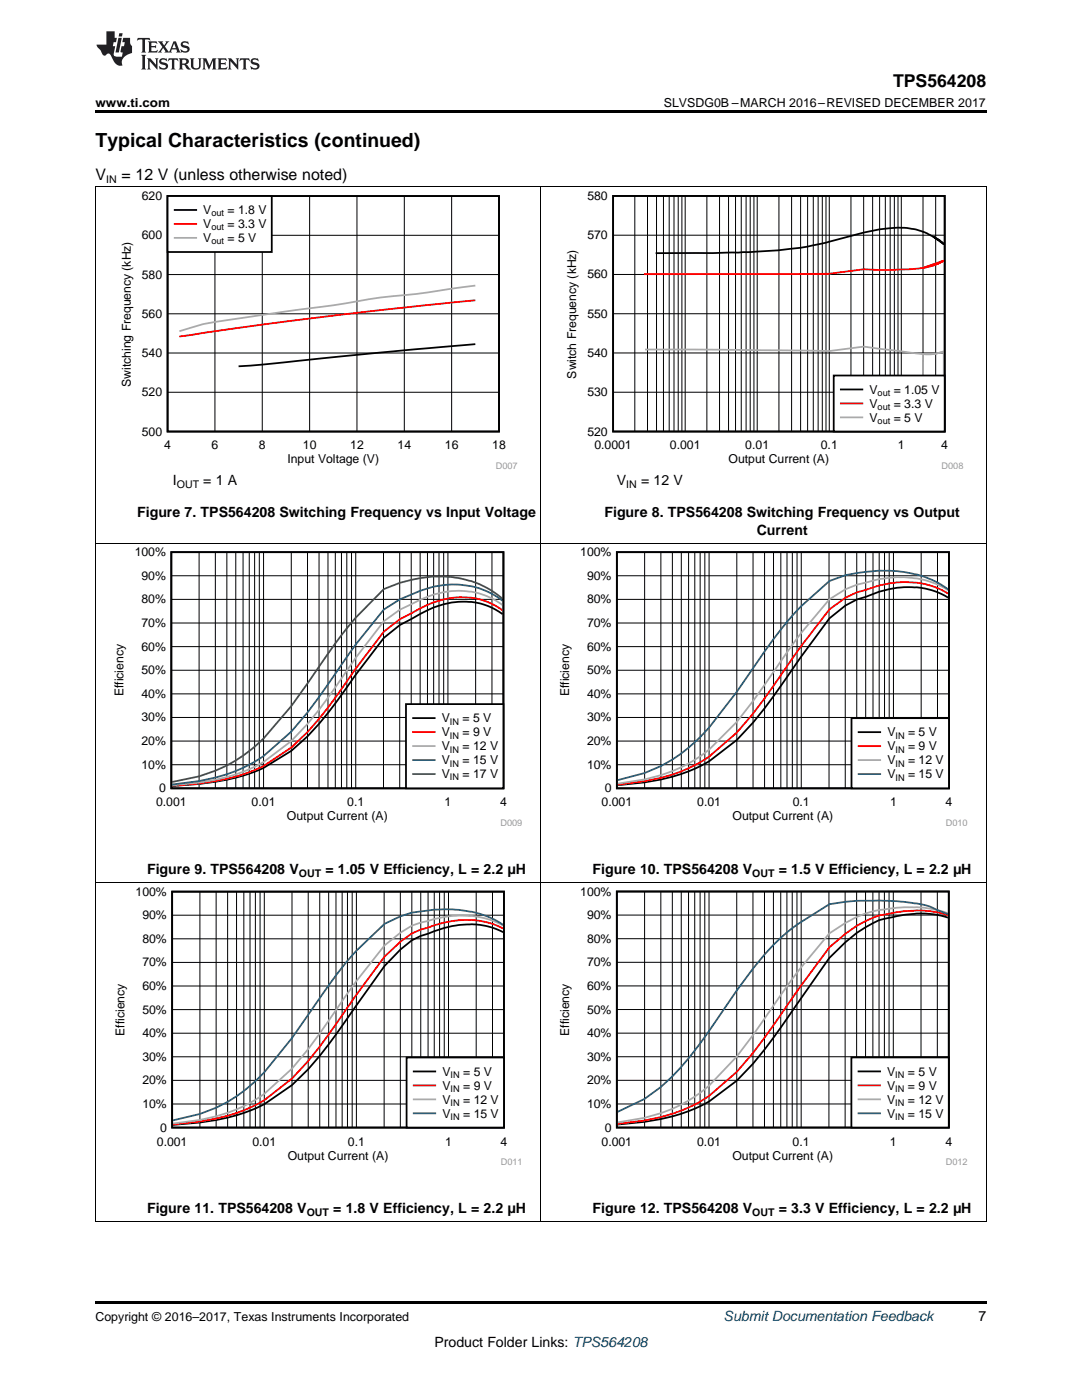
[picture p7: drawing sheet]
<svg xmlns="http://www.w3.org/2000/svg" width="216mm" height="279mm" viewBox="0 0 216 279" stroke-linecap="round" stroke-linejoin="round" font-family="sans-serif">
<path d="M19 243.8l.2 .1zM196.7 243.8l.1 .1zM19 259.7h177.8v.5h-177.8z" fill="#000"/>
<path d="M19.1 176.2v67.7M107.9 176.2v67.7M196.8 176.2v67.7M19 243.8h177.8" fill="none" stroke="#000" stroke-width=".2"/>
<path d="M23 177h80.9v55.5h-80.9z" fill-rule="evenodd" fill="#fff"/>
<path d="M34.4 177.9h66.2v47.1h-66.2zM100.4 186a14.9 14.9 0 0 0-10.9-1l-5.5 1.8-1.8 .8-2.3 1.9-3.2 3.3-8.4 11.9a74.1 74.1 0 0 1-10 11.9l-5.6 3.8a35.5 35.5 0 0 1-12.8 3.6l-5.4 .5" fill="none" stroke="#000" stroke-width=".36"/>
<g fill="none" stroke="#000" stroke-width=".2">
<path d="M39.9 177.9v47.1M43.1 177.9v47.1M45.4 177.9v47.1M47.2 177.9v47.1M48.7 177.9v47.1M49.9 177.9v47.1M51 177.9v47.1M51.9 177.9v47.1M52.7 177.9v47.1M58.3 177.9v47.1M61.5 177.9v47.1M63.8 177.9v47.1"/>
<path d="M65.6 177.9v47.1M67 177.9v47.1M68.3 177.9v47.1M69.3 177.9v47.1M70.3 177.9v47.1M71.1 177.9v47.1M76.7 177.9v47.1M79.9 177.9v47.1M82.2 177.9v47.1M84 177.9v47.1M85.4 177.9v47.1M86.6 177.9v47.1"/>
<path d="M87.7 177.9v47.1M88.6 177.9v47.1M89.5 177.9v47.1M95 177.9v47.1M98.3 177.9v47.1M34.4 196.8h66.2M34.4 192.1h66.2M34.4 187.4h66.2M34.4 182.6h66.2M34.4 215.6h66.2M34.4 210.9h66.2M34.4 206.2h66.2"/>
<path d="M34.4 201.5h66.2M34.4 220.3h66.2"/>
</g>
<path d="M100.4 185.3a16.7 16.7 0 0 0-12.7-.9l-3.7 1.1-1.8 .8-2.3 1.6-3.2 3-5.6 7.6-4.1 5.9a79.3 79.3 0 0 1-8.7 10.8l-5.6 4.4a32.6 32.6 0 0 1-12.8 4.2l-5.4 .6" fill="none" stroke="#f00" stroke-width=".36"/>
<path d="M100.4 184.7a17.7 17.7 0 0 0-12.7-1.5l-3.7 .9-1.8 .6-2.3 1.4-3.2 2.6-5.6 7.1-4.1 5.8a120.7 120.7 0 0 1-8.7 11.7l-5.6 5a29.8 29.8 0 0 1-12.8 5.2l-5.4 .7" fill="none" stroke="#aaa" stroke-width=".36"/>
<path d="M100.4 184.6a19.8 19.8 0 0 0-12.7-3.1l-2.3 .2a17.4 17.4 0 0 0-8.7 2.7l-6.4 6.3-3.3 4-3.2 4.5a116.4 116.4 0 0 1-11.9 15.7 29.7 29.7 0 0 1-17.4 8.7" fill="none" stroke="#295c75" stroke-width=".36"/>
<path d="M81.1 211h19.5v14h-19.5z" fill-rule="evenodd" fill="#fff"/>
<path d="M81.1 211h19.5v14h-19.5zM82.6 213.8h4.2" fill="none" stroke="#000" stroke-width=".36"/>
<path d="M82.6 216.6h4.2" fill="none" stroke="#f00" stroke-width=".36"/>
<path d="M82.6 219.4h4.2" fill="none" stroke="#aaa" stroke-width=".36"/>
<path d="M82.6 222.2h4.2" fill="none" stroke="#295c75" stroke-width=".36"/>
<path d="M111.8 177h81.2v55.5h-81.2z" fill-rule="evenodd" fill="#fff"/>
<path d="M123.1 177.9h66.2v47.1h-66.2zM189.1 183.1a20.3 20.3 0 0 0-11.7 .1 10.1 10.1 0 0 0-4.7 1.9l-1.8 1.1-2.2 1.9-3.2 3.1-9.7 13.9a73.6 73.6 0 0 1-8.8 10.6l-5.5 4.1a33.6 33.6 0 0 1-12.9 4.1l-5.3 .5" fill="none" stroke="#000" stroke-width=".36"/>
<g fill="none" stroke="#000" stroke-width=".2">
<path d="M128.6 177.9v47.1M131.9 177.9v47.1M134.2 177.9v47.1M135.9 177.9v47.1M137.4 177.9v47.1M138.6 177.9v47.1M139.7 177.9v47.1M140.6 177.9v47.1M141.5 177.9v47.1M147 177.9v47.1M150.2 177.9v47.1M152.5 177.9v47.1"/>
<path d="M154.3 177.9v47.1M155.8 177.9v47.1M157 177.9v47.1M158.1 177.9v47.1M159 177.9v47.1M159.9 177.9v47.1M165.4 177.9v47.1M168.6 177.9v47.1M170.9 177.9v47.1M172.7 177.9v47.1M174.2 177.9v47.1M175.4 177.9v47.1"/>
<path d="M176.5 177.9v47.1M177.4 177.9v47.1M178.2 177.9v47.1M183.8 177.9v47.1M187 177.9v47.1M123.1 196.8h66.2M123.1 192.1h66.2M123.1 187.3h66.2M123.1 182.6h66.2M123.1 215.6h66.2M123.1 210.9h66.2M123.1 206.2h66.2"/>
<path d="M123.1 201.5h66.2M123.1 220.3h66.2"/>
</g>
<path d="M189.1 182.7l-.4-.2a22.5 22.5 0 0 0-12.3 0 17.3 17.3 0 0 0-7.7 3.9l-3.2 2.7-5.6 7.6-4.1 5.8a105.8 105.8 0 0 1-8.8 11.4l-5.5 4.8a30.7 30.7 0 0 1-12.9 4.9l-5.3 .7" fill="none" stroke="#f00" stroke-width=".36"/>
<path d="M189.1 182.3l-.9-.4a23.6 23.6 0 0 0-11.8-.4 17.3 17.3 0 0 0-7.7 2.7l-3.2 2.1-6.5 7.8-6.5 9.2a62.3 62.3 0 0 1-12.8 14.8 28.9 28.9 0 0 1-11.1 5l-5.3 .9" fill="none" stroke="#aaa" stroke-width=".36"/>
<path d="M189.1 182.5l-.9-.4a20.1 20.1 0 0 0-5.3-1.8l-3.9-.4a59.6 59.6 0 0 0-13.5 .6l-7.4 4.7a40.4 40.4 0 0 0-7.9 8.1l-3.2 4.4-5.5 8.1-2.9 3.9a41.8 41.8 0 0 1-10 9.6l-5.3 2.6" fill="none" stroke="#295c75" stroke-width=".36"/>
<path d="M169.9 211h19.4v14h-19.4z" fill-rule="evenodd" fill="#fff"/>
<path d="M169.9 211h19.4v14h-19.4zM171.3 213.8h4.3" fill="none" stroke="#000" stroke-width=".36"/>
<path d="M171.3 216.6h4.3" fill="none" stroke="#f00" stroke-width=".36"/>
<path d="M171.3 219.4h4.3" fill="none" stroke="#aaa" stroke-width=".36"/>
<path d="M171.3 222.2h4.3" fill="none" stroke="#295c75" stroke-width=".36"/>
<path d="M19.1 108.4v67.8M107.9 108.4v67.8M196.8 108.4v67.8M19 176.1h177.8" fill="none" stroke="#000" stroke-width=".2"/>
<path d="M22.9 109.3h81.2v55.5h-81.2z" fill-rule="evenodd" fill="#fff"/>
<path d="M34.2 110.2h66.3v47.1h-66.3zM100.3 122.5a13.5 13.5 0 0 0-12.7-1.6 25.8 25.8 0 0 0-5.5 2.6l-2.3 1.2-3.2 2.6-5.6 7.4-2.9 4a59.5 59.5 0 0 1-10 11.2l-5.5 3.4a38.2 38.2 0 0 1-12.9 3.2l-5.3 .4" fill="none" stroke="#000" stroke-width=".36"/>
<g fill="none" stroke="#000" stroke-width=".2">
<path d="M34.2 119.6h66.3M34.2 114.9h66.3M39.7 110.2v47.1M43 110.2v47.1M45.3 110.2v47.1M47 110.2v47.1M48.5 110.2v47.1M49.7 110.2v47.1M50.8 110.2v47.1M51.7 110.2v47.1M52.6 110.2v47.1M58.1 110.2v47.1"/>
<path d="M61.4 110.2v47.1M63.7 110.2v47.1M65.4 110.2v47.1M66.9 110.2v47.1M68.1 110.2v47.1M69.2 110.2v47.1M70.1 110.2v47.1M71 110.2v47.1M76.5 110.2v47.1M79.8 110.2v47.1M82.1 110.2v47.1M83.8 110.2v47.1"/>
<path d="M85.3 110.2v47.1M86.5 110.2v47.1M87.6 110.2v47.1M88.5 110.2v47.1M89.4 110.2v47.1M94.9 110.2v47.1M98.2 110.2v47.1M34.2 138.5h66.3M34.2 133.8h66.3M34.2 129h66.3M34.2 124.3h66.3M34.2 152.6h66.3"/>
<path d="M34.2 147.9h66.3M34.2 143.2h66.3"/>
</g>
<path d="M100.3 121.8a13.9 13.9 0 0 0-12.7-1.9 34.1 34.1 0 0 0-11 6.1l-5.6 7.4-2.9 4.1a67.1 67.1 0 0 1-10 11.7l-5.5 3.7a36.8 36.8 0 0 1-12.9 3.5l-5.3 .4" fill="none" stroke="#f00" stroke-width=".36"/>
<path d="M100.3 120.8a15 15 0 0 0-13.8-2.1l-2.7 1-4 2-3.2 2.3-5.6 7.3-4.1 5.9a72.5 72.5 0 0 1-8.8 10.7l-5.5 4.2a33.1 33.1 0 0 1-12.9 4.1l-5.3 .5" fill="none" stroke="#aaa" stroke-width=".36"/>
<path d="M100.3 119.9a16.1 16.1 0 0 0-13.8-2.8 31.9 31.9 0 0 0-9.9 4.5l-5.6 7-4.1 5.9a109.7 109.7 0 0 1-8.8 11.5l-5.5 4.9a30.6 30.6 0 0 1-12.9 5l-5.3 .7" fill="none" stroke="#295c75" stroke-width=".36"/>
<path d="M100.3 119.5a18.8 18.8 0 0 0-13.8-4.5 29.7 29.7 0 0 0-9.9 2.6l-6.5 6.6-3.2 4.2-3.2 4.6a89.4 89.4 0 0 1-12 15.2 29.9 29.9 0 0 1-17.3 7.9" fill="none" stroke="#286b49" stroke-width=".36"/>
<path d="M81 140.5h19.5v16.8h-19.5z" fill-rule="evenodd" fill="#fff"/>
<path d="M81 140.5h19.5v16.8h-19.5zM82.4 143.3h4.3" fill="none" stroke="#000" stroke-width=".36"/>
<path d="M82.4 146.1h4.3" fill="none" stroke="#f00" stroke-width=".36"/>
<path d="M82.4 148.9h4.3" fill="none" stroke="#aaa" stroke-width=".36"/>
<path d="M82.4 151.7h4.3" fill="none" stroke="#295c75" stroke-width=".36"/>
<path d="M82.4 154.5h4.3" fill="none" stroke="#286b49" stroke-width=".36"/>
<path d="M111.8 109.3h81.2v55.5h-81.2z" fill-rule="evenodd" fill="#fff"/>
<path d="M123.1 110.2h66.3v47.1h-66.3zM189.2 119.3a15.7 15.7 0 0 0-12.7-1.5l-5.5 1.8-2.3 1.2-3.2 2.6-5.6 7.6-4.1 5.9a76.3 76.3 0 0 1-8.8 10.8l-5.5 4.2a32.7 32.7 0 0 1-12.9 4.2l-5.3 .6" fill="none" stroke="#000" stroke-width=".36"/>
<g fill="none" stroke="#000" stroke-width=".2">
<path d="M123.1 119.6h66.3M123.1 114.9h66.3M128.6 110.2v47.1M131.9 110.2v47.1M134.2 110.2v47.1M135.9 110.2v47.1M137.4 110.2v47.1M138.6 110.2v47.1M139.7 110.2v47.1M140.6 110.2v47.1M141.5 110.2v47.1M147 110.2v47.1"/>
<path d="M150.3 110.2v47.1M152.6 110.2v47.1M154.3 110.2v47.1M155.8 110.2v47.1M157 110.2v47.1M158.1 110.2v47.1M159 110.2v47.1M159.9 110.2v47.1M165.4 110.2v47.1M168.7 110.2v47.1M171 110.2v47.1M172.7 110.2v47.1"/>
<path d="M174.2 110.2v47.1M175.4 110.2v47.1M176.5 110.2v47.1M177.4 110.2v47.1M178.3 110.2v47.1M183.8 110.2v47.1M187.1 110.2v47.1M123.1 138.5h66.3M123.1 133.8h66.3M123.1 129h66.3M123.1 124.3h66.3M123.1 152.6h66.3"/>
<path d="M123.1 147.9h66.3M123.1 143.2h66.3"/>
</g>
<path d="M189.2 118.5a16.6 16.6 0 0 0-12.7-1.9l-5.5 1.6-2.3 1.1-3.2 2.3-5.6 7.3-4.1 5.9a102.7 102.7 0 0 1-8.8 11.4l-5.5 4.8a30.7 30.7 0 0 1-12.9 4.9l-5.3 .7" fill="none" stroke="#f00" stroke-width=".36"/>
<path d="M189.2 117.8h-.1a17.8 17.8 0 0 0-12.6-2.3l-2.3 .4a19.3 19.3 0 0 0-8.7 3.7l-5.6 6.7-4.1 5.7a177.9 177.9 0 0 1-8.8 12.1l-5.5 5.5a29.1 29.1 0 0 1-12.9 6l-5.3 .8" fill="none" stroke="#aaa" stroke-width=".36"/>
<path d="M189.2 117.6a20.1 20.1 0 0 0-12.7-3.7l-2.3 .1a26.2 26.2 0 0 0-8.7 1.9l-5.6 5.1-2.9 3.1a108.1 108.1 0 0 0-6.7 9.3l-3.3 4.7-5.5 7.1a31.1 31.1 0 0 1-18.2 10.5" fill="none" stroke="#295c75" stroke-width=".36"/>
<path d="M169.9 143.3h19.5v14h-19.5z" fill-rule="evenodd" fill="#fff"/>
<path d="M169.9 143.3h19.5v14h-19.5zM171.3 146.1h4.3" fill="none" stroke="#000" stroke-width=".36"/>
<path d="M171.3 148.9h4.3" fill="none" stroke="#f00" stroke-width=".36"/>
<path d="M171.3 151.7h4.3" fill="none" stroke="#aaa" stroke-width=".36"/>
<path d="M171.3 154.5h4.3" fill="none" stroke="#295c75" stroke-width=".36"/>
<path d="M19.1 37.3v71.2M107.9 37.3v71.2M196.8 37.3v71.2M19 108.4h177.8" fill="none" stroke="#000" stroke-width=".2"/>
<path d="M23.7 38.2h79.6v55.4h-79.6z" fill-rule="evenodd" fill="#fff"/>
<path d="M33.4 39.1h66.2v47h-66.2zM94.8 68.7l-18.8 1.7-23.7 2.4-4.7 .3" fill="none" stroke="#000" stroke-width=".35"/>
<path d="M42.9 39.1v47M52.3 39.1v47M61.8 39.1v47M71.2 39.1v47M80.7 39.1v47M90.1 39.1v47M33.4 54.8h66.2M33.4 47h66.2M33.4 78.3h66.2M33.4 70.5h66.2M33.4 62.6h66.2" fill="none" stroke="#000" stroke-width=".2"/>
<path d="M94.8 59.9a1080.6 1080.6 0 0 0-59 7.3" fill="none" stroke="#f00" stroke-width=".35"/>
<path d="M94.8 57l-14.1 1.9a131.1 131.1 0 0 0-14.2 2l-18.9 2.7a56.4 56.4 0 0 0-11.8 2.5" fill="none" stroke="#aaa" stroke-width=".35"/>
<path d="M33.4 39.1h20.8v11.2h-20.8z" fill-rule="evenodd" fill="#fff"/>
<path d="M33.4 39.1h20.8v11.2h-20.8zM34.9 41.9h4.2" fill="none" stroke="#000" stroke-width=".35"/>
<path d="M34.9 44.7h4.2" fill="none" stroke="#f00" stroke-width=".35"/>
<path d="M34.9 47.5h4.2" fill="none" stroke="#aaa" stroke-width=".35"/>
<path d="M112.6 38.2h79.6v55.4h-79.6z" fill-rule="evenodd" fill="#fff"/>
<path d="M122.3 39.1h66.2v47h-66.2zM188.3 48.7l-2.1-1.4 1.3 .7 .8 .7a13.7 13.7 0 0 0-9.1-3.3l-1.6 .1a67.9 67.9 0 0 0-12.8 2.9l-5.1 1.1-4.5 .5-5.2 .3-7.8 .2h-11.4" fill="none" stroke="#000" stroke-width=".35"/>
<g fill="none" stroke="#000" stroke-width=".2">
<path d="M126.7 39.1v47M129.2 39.1v47M131 39.1v47M132.4 39.1v47M133.5 39.1v47M134.5 39.1v47M135.3 39.1v47M136.1 39.1v47M136.7 39.1v47M141 39.1v47M143.6 39.1v47M145.4 39.1v47"/>
<path d="M146.8 39.1v47M147.9 39.1v47M148.9 39.1v47M149.7 39.1v47M150.4 39.1v47M151.1 39.1v47M155.4 39.1v47M158 39.1v47M159.8 39.1v47M161.2 39.1v47M162.3 39.1v47M163.2 39.1v47"/>
<path d="M164.1 39.1v47M164.8 39.1v47M165.5 39.1v47M169.8 39.1v47M172.3 39.1v47M174.1 39.1v47M175.5 39.1v47M176.7 39.1v47M177.6 39.1v47M178.5 39.1v47M179.2 39.1v47M179.8 39.1v47"/>
<path d="M184.2 39.1v47M186.7 39.1v47M122.3 54.8h66.2M122.3 46.9h66.2M122.3 78.3h66.2M122.3 70.4h66.2M122.3 62.6h66.2"/>
</g>
<path d="M188.3 52l-4.1 1.5a10.8 10.8 0 0 0 4.1-1.5l-.1 .1a16.1 16.1 0 0 1-8.4 1.7l-4.3 .1-3.1-.2-7 .9-36.9 .1" fill="none" stroke="#f00" stroke-width=".35"/>
<path d="M128.7 69.8l36.7 .3 7-.9 6.8 .8a22.8 22.8 0 0 0 7.9 .5l1.2-.3v15.7M188.3 70.2l-2.1 .5h-2l.1 15.2" fill="none" stroke="#aaa" stroke-width=".35"/>
<path d="M166.4 74.9h22.1v11.2h-22.1z" fill-rule="evenodd" fill="#fff"/>
<path d="M166.4 74.9h22.1v11.2h-22.1zM167.8 77.7h4.3" fill="none" stroke="#000" stroke-width=".35"/>
<path d="M167.8 80.5h4.3" fill="none" stroke="#f00" stroke-width=".35"/>
<path d="M167.8 83.3h4.3" fill="none" stroke="#aaa" stroke-width=".35"/>
<path d="M19 37.2h177.8" fill="none" stroke="#000" stroke-width=".2"/>
<path d="M19 22h177.8v.5h-177.8z" fill="#000"/>
<g fill="#231f20">
<path d="M27.5 7.6l-.1 .5 .4-.2h.6v.1v2.1l-.2 .4h1l-.3-.4v-2.1l.1-.1h.5l.5 .2-.2-.5zM29.5 8.3l.2 .3v1.5l-.2 .4h1.8l.2-.6a1.04 1.04 0 0 1-1.3 .2v-.7h.6l.3 .2v-.6l-.3 .2h-.6v-.6l.8-.1 .4 .3-.2-.5zM31.5 8.3l.9 1.1-.9 1.1h.8l-.2-.2 .5-.7 .4 .7-.2 .2h1.5l-.1-.2 .1-.4h.9l.1 .4-.2 .2h1l-.3-.3-.7-1.9h-.5l-.9 2-.8-1 .9-1h-.8l.1 .3-.3 .5-.4-.6 .2-.2zM34.7 8.6l.4 1h-.7zM36.3 8.4a.63 .63 0 0 0-.2 .7 .63 .63 0 0 0 .6 .4l.6 .2 .1 .2a.75 .75 0 0 1-.7 .4 .75 .75 0 0 1-.6-.5l.1 .7 .1-.1a1.11 1.11 0 0 0 1.5-.6 1.13 1.13 0 0 0-1.2-.8l-.1-.4a1.04 1.04 0 0 1 1.2 .2l-.2-.5-.1 .1-.5-.2zM28.2 10.9l.2 .4v2.2l-.2 .4h1l-.3-.4v-2.2l.3-.4zM29.3 11.6l.3 .4v1.5l-.3 .4h.8l-.2-.4v-1.3l1.5 1.7v-1.9l.2-.4h-.7l.2 .4v.9l-1.1-1.3zM32 11.8a.62 .62 0 0 0-.2 .7 .62 .62 0 0 0 .6 .4l.6 .1 .1 .3a.76 .76 0 0 1-.7 .3 .76 .76 0 0 1-.6-.4l.1 .7 .1-.1a1.11 1.11 0 0 0 1.5-.6 1.13 1.13 0 0 0-1.2-.8l-.1-.4a1.04 1.04 0 0 1 1.2 .2l-.2-.6-.1 .1-.5-.1zM33.7 11.6l-.2 .6a.61 .61 0 0 1 .8-.3v1.6l-.2 .4h.9l-.2-.4v-1.6a.63 .63 0 0 1 .8 .3l-.2-.6zM35.6 11.6l.3 .4v1.5l-.3 .4h1l-.2-.2v-.8l.5 .2a.76 .76 0 0 0 1.2 .7l-1-1a.58 .58 0 0 0 .6-.5 .58 .58 0 0 0-.5-.6zM36.4 11.9h.1a.45 .45 0 0 1 .5 .1 .45 .45 0 0 1 .1 .5l-.7 .2zM37.9 11.6l.2 .2a2.17 2.17 0 0 0 .3 1.9 .99 .99 0 0 0 1.6-.6v-1.1l.2-.4h-.7l.2 .2a1.92 1.92 0 0 1-.2 1.8 .6 .6 0 0 1-.9-.5v-1.1l.2-.4zM40.4 11.6l.2 .4v1.5l-.2 .4h.7l-.2-.4v-1.4l.8 1.8 .8-1.8v1.4l-.2 .4h.9l-.2-.4v-1.5l.2-.4h-.8l-.6 1.5-.6-1.5zM43.4 11.6l.2 .4v1.5l-.2 .4h1.8l.2-.6a1.04 1.04 0 0 1-1.3 .1v-.6h.5l.4 .2v-.6l-.4 .2h-.5v-.7h.8l.3 .3-.1-.6zM45.5 11.6l.2 .4v1.5l-.2 .4h.7l-.2-.4v-1.3l1.5 1.7v-1.9l.2-.4h-.7l.2 .4v.9l-1.1-1.3zM47.9 11.6l-.1 .6a.61 .61 0 0 1 .8-.3v1.6l-.3 .4h1l-.3-.4 .1-1.6a.63 .63 0 0 1 .7 .3l-.1-.6zM50.2 11.8a.62 .62 0 0 0-.2 .7 .62 .62 0 0 0 .6 .4l.6 .1 .2 .3a.76 .76 0 0 1-.8 .3 .76 .76 0 0 1-.6-.4l.1 .7 .2-.1a1.11 1.11 0 0 0 1.5-.6 1.13 1.13 0 0 0-1.3-.8l-.1-.4a1.04 1.04 0 0 1 1.2 .2l-.1-.6-.2 .1-.5-.1z"/>
<path d="M21.2 6.3v2.6h-1.9l.1 .4 .7 .9a.91 .91 0 0 0 1 .8 .56 .56 0 0 1 .5-.3 .56 .56 0 0 1 .5 .3l.4 .8a1.53 1.53 0 0 0 1.9 1.2 1.54 1.54 0 0 1 1-2.1l.9-.3v-1.4a1.52 1.52 0 0 1-.3-1.6h-1.4l-.2 .8h.5l-.2 .8h-.4l-.2 1v.2l.4 .1-.2 .8a1.93 1.93 0 0 1-1.6-.3l.3-1.8h-.5l.2-.8h.4l.2-.8h-.4v-1.3zM23.6 7.6l-.6 2.9h.7l.6-2.9zM23.8 6.6l-.1 .7h.6l.2-.7z"/>
</g>
<text font-size="3.9" x="19" y="29.3">Typical Characteristics (continued)</text>
<text font-size="3.5" x="178.2" y="17.3">TPS564208</text>
<g font-size="3.2">
<text x="19" y="36">V</text>
<text x="24.2" y="36">= 12 V (unless otherwise noted)</text>
</g>
<g font-size="2.8">
<text x="34.5" y="96.8">I</text>
<text x="40.6" y="96.8">= 1 A</text>
<text x="123.1" y="96.8">V</text>
<text x="127.9" y="96.8">= 12 V</text>
<text x="27.4" y="103.2">Figure 7. TPS564208 Switching Frequency vs Input Voltage</text>
<text x="120.6" y="103.2">Figure 8. TPS564208 Switching Frequency vs Output</text>
<text x="151" y="106.7">Current</text>
<text x="29.4" y="174.4">Figure 9. TPS564208 V</text>
<text x="64.9" y="174.4">= 1.05 V Efficiency, L = 2.2 µH</text>
<text x="118.3" y="174.4">Figure 10. TPS564208 V</text>
<text x="155.4" y="174.4">= 1.5 V Efficiency, L = 2.2 µH</text>
<text x="29.4" y="242.1">Figure 11. TPS564208 V</text>
<text x="66.5" y="242.1">= 1.8 V Efficiency, L = 2.2 µH</text>
<text x="118.3" y="242.1">Figure 12. TPS564208 V</text>
<text x="155.4" y="242.1">= 3.3 V Efficiency, L = 2.2 µH</text>
<text x="195.3" y="263.6">7</text>
<text x="86.7" y="268.9">Product Folder Links: TPS564208</text>
</g>
<text font-size="2.8" fill="#0000c8" x="144.4" y="263.6">Submit Documentation Feedback</text>
<g font-size="2.5">
<text x="19" y="21.4">www.ti.com</text>
<text x="132.5" y="21.4">SLVSDG0B –MARCH 2016–REVISED DECEMBER 2017</text>
<text x="26.9" y="111">100%</text>
<text x="115.8" y="111">100%</text>
<text x="28.2" y="115.7">90%</text>
<text x="117.1" y="115.7">90%</text>
<text x="28.2" y="125.1">70%</text>
<text x="28.2" y="120.4">80%</text>
<text x="117.1" y="125.1">70%</text>
<text x="117.1" y="120.4">80%</text>
<text x="28.2" y="129.8">60%</text>
<text x="117.1" y="129.8">60%</text>
<text x="28.2" y="134.6">50%</text>
<text x="117.1" y="134.6">50%</text>
<text x="28.2" y="144">30%</text>
<text x="28.2" y="139.3">40%</text>
<text x="117.1" y="144">30%</text>
<text x="117.1" y="139.3">40%</text>
<text x="28.2" y="148.7">20%</text>
<text x="88.2" y="144.2">V</text>
<text x="88.2" y="147">V</text>
<text x="88.2" y="149.8">V</text>
<text x="92.3" y="144.2">= 5 V</text>
<text x="92.3" y="147">= 9 V</text>
<text x="92.3" y="149.8">= 12 V</text>
<text x="117.1" y="148.7">20%</text>
<text x="177.1" y="147">V</text>
<text x="177.1" y="149.8">V</text>
<text x="181.2" y="147">= 5 V</text>
<text x="181.2" y="149.8">= 9 V</text>
<text x="28.2" y="153.4">10%</text>
<text x="88.2" y="152.6">V</text>
<text x="88.2" y="155.3">V</text>
<text x="92.3" y="152.6">= 15 V</text>
<text x="92.3" y="155.3">= 17 V</text>
<text x="117.1" y="153.4">10%</text>
<text x="177.1" y="152.6">V</text>
<text x="177.1" y="155.4">V</text>
<text x="181.2" y="152.6">= 12 V</text>
<text x="181.2" y="155.4">= 15 V</text>
<text x="31.1" y="160.9">0.001</text>
<text x="31.8" y="158.1">0</text>
<text x="50.2" y="160.9">0.01</text>
<text x="69.3" y="160.9">0.1</text>
<text x="88.7" y="160.9">1</text>
<text x="99.8" y="160.9">4</text>
<text x="120" y="160.9">0.001</text>
<text x="120.7" y="158.1">0</text>
<text x="139.1" y="160.9">0.01</text>
<text x="158.2" y="160.9">0.1</text>
<text x="177.6" y="160.9">1</text>
<text x="188.7" y="160.9">4</text>
<text x="57.3" y="163.7">Output Current (A)</text>
<text x="146.2" y="163.7">Output Current (A)</text>
<text x="19" y="263.6">Copyright © 2016–2017, Texas Instruments Incorporated</text>
</g>
<g font-size="2.4">
<text x="28.3" y="39.9">620</text>
<text x="117.2" y="39.9">580</text>
<text x="28.3" y="47.8">600</text>
<text x="40.6" y="42.8">V</text>
<text x="40.6" y="45.6">V</text>
<text x="45.4" y="42.8">= 1.8 V</text>
<text x="45.4" y="45.6">= 3.3 V</text>
<text x="117.2" y="47.7">570</text>
<text x="40.6" y="48.3">V</text>
<text x="45.4" y="48.3">= 5 V</text>
<text x="28.3" y="55.6">580</text>
<text x="117.2" y="55.6">560</text>
<text x="28.3" y="63.4">560</text>
<text x="117.2" y="63.4">550</text>
<text x="28.3" y="71.3">540</text>
<text x="117.2" y="71.2">540</text>
<text x="26.1" y="77.2" transform="rotate(-90 26.1 77.2)">Switching Frequency (kHz)</text>
<text x="115" y="75.5" transform="rotate(-90 115 75.5)">Switch Frequency (kHz)</text>
<text x="28.3" y="79.1">520</text>
<text x="117.2" y="79.1">530</text>
<text x="173.5" y="78.6">V</text>
<text x="173.5" y="81.4">V</text>
<text x="178.3" y="78.6">= 1.05 V</text>
<text x="178.3" y="81.4">= 3.3 V</text>
<text x="28.3" y="86.9">500</text>
<text x="32.8" y="89.7">4</text>
<text x="42.2" y="89.7">6</text>
<text x="51.7" y="89.7">8</text>
<text x="60.4" y="89.7">10</text>
<text x="69.9" y="89.7">12</text>
<text x="79.3" y="89.7">14</text>
<text x="88.8" y="89.7">16</text>
<text x="98.2" y="89.7">18</text>
<text x="117.2" y="86.9">520</text>
<text x="118.6" y="89.7">0.0001</text>
<text x="133.7" y="89.7">0.001</text>
<text x="148.7" y="89.7">0.01</text>
<text x="163.8" y="89.7">0.1</text>
<text x="173.5" y="84.2">V</text>
<text x="178.3" y="84.2">= 5 V</text>
<text x="179.2" y="89.7">1</text>
<text x="187.8" y="89.7">4</text>
<text x="57.4" y="92.5">Input Voltage (V)</text>
<text x="145.4" y="92.5">Output Current (A)</text>
<text x="24.7" y="139" transform="rotate(-90 24.7 139)">Efficiency</text>
<text x="113.6" y="139" transform="rotate(-90 113.6 139)">Efficiency</text>
<text x="27.1" y="178.7">100%</text>
<text x="115.8" y="178.7">100%</text>
<text x="28.4" y="183.4">90%</text>
<text x="117.1" y="183.4">90%</text>
<text x="28.4" y="188.2">80%</text>
<text x="117.1" y="188.1">80%</text>
<text x="28.4" y="197.6">60%</text>
<text x="28.4" y="192.9">70%</text>
<text x="117.1" y="197.6">60%</text>
<text x="117.1" y="192.9">70%</text>
<text x="28.4" y="202.3">50%</text>
<text x="117.1" y="202.3">50%</text>
<text x="24.8" y="206.7" transform="rotate(-90 24.8 206.7)">Efficiency</text>
<text x="28.4" y="207">40%</text>
<text x="113.6" y="206.7" transform="rotate(-90 113.6 206.7)">Efficiency</text>
<text x="117.1" y="207">40%</text>
<text x="28.4" y="211.7">30%</text>
<text x="88.3" y="214.7">V</text>
<text x="92.4" y="214.7">= 5 V</text>
<text x="117.1" y="211.7">30%</text>
<text x="177" y="214.7">V</text>
<text x="181.2" y="214.7">= 5 V</text>
<text x="28.4" y="221.1">10%</text>
<text x="28.4" y="216.4">20%</text>
<text x="88.3" y="217.5">V</text>
<text x="88.3" y="220.3">V</text>
<text x="92.4" y="217.5">= 9 V</text>
<text x="92.4" y="220.3">= 12 V</text>
<text x="117.1" y="221.1">10%</text>
<text x="117.1" y="216.4">20%</text>
<text x="177" y="217.5">V</text>
<text x="177" y="220.3">V</text>
<text x="181.2" y="217.5">= 9 V</text>
<text x="181.2" y="220.3">= 12 V</text>
<text x="31.9" y="225.8">0</text>
<text x="88.3" y="223.1">V</text>
<text x="92.4" y="223.1">= 15 V</text>
<text x="120.7" y="225.8">0</text>
<text x="177" y="223.1">V</text>
<text x="181.2" y="223.1">= 15 V</text>
<text x="31.3" y="228.6">0.001</text>
<text x="50.4" y="228.6">0.01</text>
<text x="57.4" y="231.4">Output Current (A)</text>
<text x="69.4" y="228.6">0.1</text>
<text x="88.8" y="228.6">1</text>
<text x="99.9" y="228.6">4</text>
<text x="120" y="228.6">0.001</text>
<text x="139.1" y="228.6">0.01</text>
<text x="146.2" y="231.4">Output Current (A)</text>
<text x="158.2" y="228.6">0.1</text>
<text x="177.6" y="228.6">1</text>
<text x="188.6" y="228.6">4</text>
</g>
<g font-size="2.1">
<text x="21.2" y="36.6">IN</text>
<text x="35.3" y="97.4">OUT</text>
<text x="125" y="97.4">IN</text>
<text x="59.7" y="175">OUT</text>
<text x="150.1" y="175">OUT</text>
<text x="61.2" y="242.7">OUT</text>
<text x="150.1" y="242.7">OUT</text>
</g>
<g font-size="1.8">
<text x="42.2" y="43.2">out</text>
<text x="42.2" y="46">out</text>
<text x="42.2" y="48.8">out</text>
<text x="175.1" y="79">out</text>
<text x="175.1" y="81.8">out</text>
<text x="175.1" y="84.6">out</text>
<text x="89.8" y="144.6">IN</text>
<text x="89.8" y="147.4">IN</text>
<text x="178.7" y="147.4">IN</text>
<text x="89.8" y="150.2">IN</text>
<text x="89.8" y="153">IN</text>
<text x="89.8" y="155.8">IN</text>
<text x="178.7" y="150.2">IN</text>
<text x="178.7" y="153">IN</text>
<text x="178.7" y="155.8">IN</text>
<text x="89.9" y="215.1">IN</text>
<text x="178.7" y="215.1">IN</text>
<text x="89.9" y="217.9">IN</text>
<text x="89.9" y="220.7">IN</text>
<text x="178.7" y="217.9">IN</text>
<text x="178.7" y="220.7">IN</text>
<text x="89.9" y="223.5">IN</text>
<text x="178.7" y="223.5">IN</text>
</g>
<g font-size="1.8" fill="#999">
<text x="99" y="93.6">D007</text>
<text x="187.9" y="93.6">D008</text>
<text x="99.8" y="164.8">D009</text>
<text x="188.7" y="164.8">D010</text>
<text x="100" y="232.5">D011</text>
<text x="188.7" y="232.5">D012</text>
</g>
</svg>
